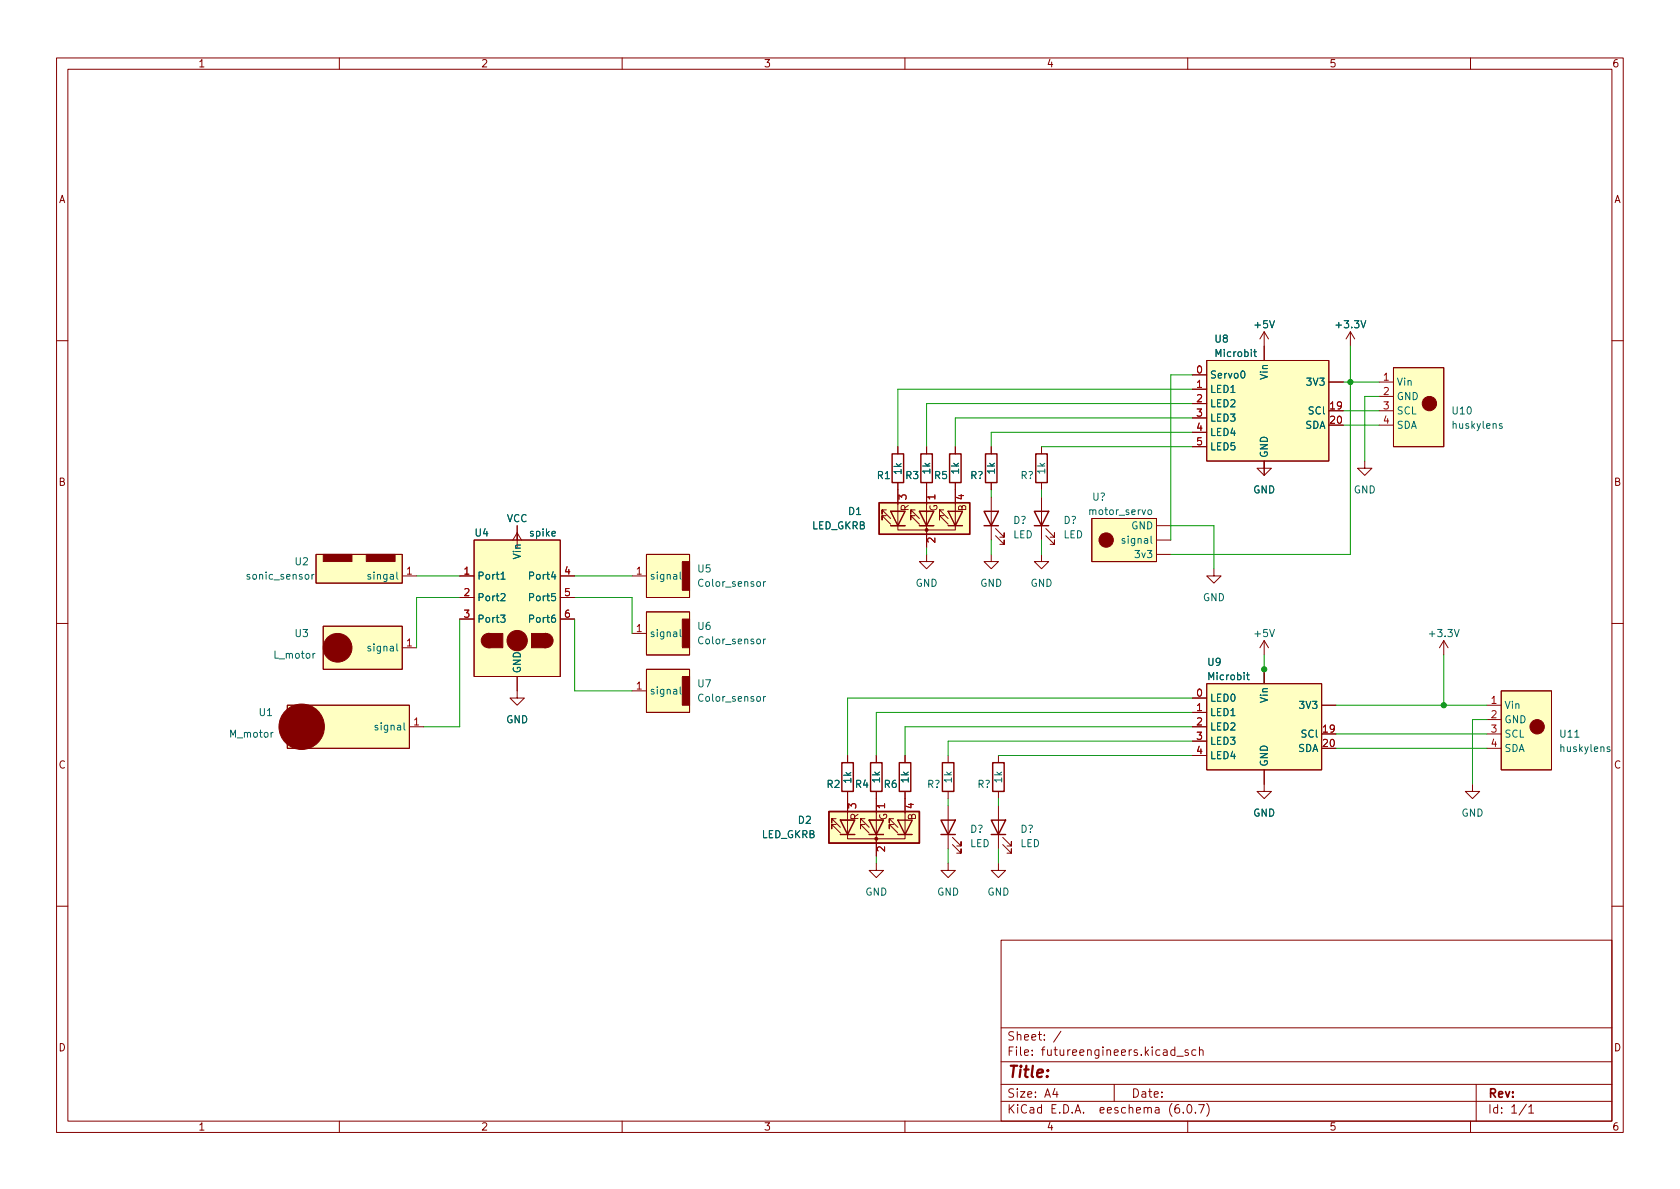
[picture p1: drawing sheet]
<svg xmlns="http://www.w3.org/2000/svg" width="297mm" height="210mm" viewBox="0 0 297 210" stroke-linecap="round" stroke-linejoin="round" font-family="sans-serif">
<g fill="none" stroke="#840000" stroke-width=".18">
<path d="M10 10.2h277v190.1h-277zM12 12.2h273v186.1h-273zM60 10.2v2M110 10.2v2M160 10.2v2M210 10.2v2M260 10.2v2M223.5 58.7l-.7 1.2M223.5 58.7v5M223.5 58.7l.8 1.2M238.8 58.7l-.8 1.2M238.8 58.7v2.5"/>
<path d="M238.8 58.7l.7 1.2M10 60.2h2M158.7 79v1.3M163.8 79v1.3M168.9 79v1.3M175.3 79v1.3M184.1 79v1.3M210.8 66.3h2.6M210.8 68.8h2.6M210.8 71.4h2.6M210.8 73.9h2.6M210.8 76.4h2.6"/>
<path d="M210.8 79h2.6M213.4 63.7h21.5v17.8h-21.5zM234.9 67.6h2.6M243.8 67.6h2.6M243.8 70.1h2.6M243.8 72.6h2.6M243.8 75.2h2.6M246.4 65h8.9v14h-8.9zM285 60.2h2M55.9 98h15.2v5.1h-15.2zM83.8 95.5h15.3v24.1h-15.3zM90.7 95.5l.7-1.3 .8 1.3"/>
<path d="M91.4 93v3.8M114.3 98h7.6v7.7h-7.6zM156.7 91.2h-.7v.7v-.7l1.5 1.5M156.7 90.2h-.7v.7v-.7l1.5 1.5M157.5 90.4h2.5zM157.5 90.4h.1M157.5 93h2.5M158.7 85.3v8.4h10.2v-1M161.8 91.2h-.8v.7v-.7l1.6 1.5M161.8 90.2h-.8v.7v-.7l1.6 1.5M162.6 90.4h2.5zM162.6 90.4h.1"/>
<path d="M162.6 93h2.5M163.8 98v1.3h1.3l-1.3 1.3-1.2-1.3h1.2M163.8 85.3v3.8M163.8 90.4v6.4M166.9 91.2h-.8v.7v-.7l1.5 1.5M166.9 90.2h-.8v.7v-.7l1.5 1.5M168.9 85.3v7.7M175.3 98v1.3h1.2l-1.2 1.3-1.3-1.3h1.3M175.3 85.3v1.3M175.3 87.9v7.6M176 94.7l1.5 1.6v-.8v.8h-.7M176 93.5l1.5 1.5v-.8v.8h-.7"/>
<path d="M184.1 98v1.3h1.3l-1.3 1.3-1.2-1.3h1.2M184.1 85.3v1.3M184.1 87.9v7.6M184.9 94.7l1.5 1.6v-.8v.8h-.7M184.9 93.5l1.5 1.5v-.8v.8h-.7M193 91.7h11.5v7.6h-11.5zM204.5 98h2.5M204.5 93h2.5M204.5 95.5h2.5M223.5 82.8h-1.3l1.3 1.3 1.3-1.3h-1.3v-1.3v2.6M241.3 81.5v1.3h1.3l-1.3 1.3-1.3-1.3h1.3M10 110.2h2"/>
<path d="M57.1 110.7h14v7.7h-14zM71.1 101.8h2.6M71.1 114.5h2.6M81.3 101.8h2.5M81.3 105.7h2.5M81.3 109.5h2.5M91.4 119.6v3.8h1.3l-1.3 1.3-1.2-1.3h1.2M99.1 101.8h2.5M99.1 105.7h2.5M99.1 109.5h2.5M111.8 112h2.5M111.8 101.8h2.5"/>
<path d="M114.3 108.2h7.6v7.6h-7.6zM114.3 118.4h7.6v7.6h-7.6zM214.6 100.6v1.2h1.3l-1.3 1.3-1.2-1.3h1.2M223.5 113.3v2.5M223.5 118.4v2.5M223.5 113.3l-.7 1.2M223.5 113.3l.8 1.2M255.3 113.3l-.8 1.2M255.3 113.3v2.5M255.3 113.3l.7 1.2M285 110.2h2M50.8 124.7h21.6v7.6h-21.6z"/>
<path d="M72.4 128.5h2.5M111.8 122.2h2.5M149.9 139.9v8.4h10.1v-1M149.9 133.6v1.3M154.9 133.6v1.3M154.9 139.9v3.9M160 133.6v1.3M160 139.9v7.7M167.6 133.6v1.3M167.6 139.9v1.3M176.5 133.6v1.3M176.5 139.9v1.3"/>
<path d="M210.8 128.5h2.6M210.8 123.4h2.6M210.8 126h2.6M210.8 131.1h2.6M210.8 133.6h2.6M213.4 120.9h20.3v15.2h-20.3zM223.5 136.1v3.8h1.3l-1.3 1.3-1.3-1.3h1.3M233.7 124.7h2.5M260.3 138.7v1.2h1.3l-1.3 1.3-1.2-1.3h1.2M262.9 124.7h2.5M262.9 127.2h2.5M262.9 129.8h2.5"/>
<path d="M262.9 132.3h2.5M265.4 122.2h8.9v13.9h-8.9zM147.8 145.8h-.7v.8v-.8l1.5 1.5M147.8 144.8h-.7v.7v-.7l1.5 1.5M148.6 145h2.5zM148.6 145h.1M148.6 147.6h2.5M152.9 145.8h-.8v.8v-.8l1.6 1.5M152.9 144.8h-.8v.7v-.7l1.6 1.5M153.7 145h2.5zM153.7 145h.1M153.7 147.6h2.5"/>
<path d="M154.9 152.6v1.3h1.3l-1.3 1.3-1.2-1.3h1.2M154.9 145v6.4M158 145.8h-.8v.8v-.8l1.5 1.5M158 144.8h-.8v.7v-.7l1.5 1.5M167.6 152.6v1.3h1.3l-1.3 1.3-1.2-1.3h1.2M167.6 142.5v7.6M168.4 149.3l1.5 1.6v-.8v.8h-.7M168.4 148.1l1.5 1.5v-.8v.8h-.7M176.5 152.6v1.3h1.3l-1.3 1.3-1.2-1.3h1.2M176.5 142.5v7.6M177.3 149.3l1.5 1.6v-.8v.8h-.7M177.3 148.1l1.5 1.5v-.8v.8h-.7"/>
<path d="M10 160.2h2M177 166.3h108v32h-108zM285 160.2h2M60 198.3v2M110 198.3v2M160 198.3v2M177 194.8h108M177 191.8h108M177 187.8h108M177 181.8h108M186.5 192.5l-.4 1h1M186.9 193v1"/>
<path d="M187.6 182.4l-1.3 1.9M197 191.8v3M207.7 185.7l-.4-.1-.3 .3v.4l.1 .3h.6M207.7 185.1v1.5M208.1 186.8h1.1M208.4 195.3a.59 .59 0 0 0-.7 .7v.5l.2 .3h.4l.2-.1 .1-.5-.2-.2-.4-.1-.3 .3M209.2 196.7v.1M210 198.3v2M210.1 195.4l.1-.1a.81 .81 0 0 1 .6 .7 .81 .81 0 0 1-.3 .8h-.1a.81 .81 0 0 1-.6-.6 .81 .81 0 0 1 .3-.8zM210.1 185.7l-.4-.1-.2 .2 .1 .3 .5 .1v.4h-.6M211.4 196.7v.1M211.4 185.7l-.4-.1-.3 .3v.4l.2 .3h.5"/>
<path d="M211.9 195.3h1l-.6 1.5M212.1 185.8l.2-.2 .3 .1 .1 .9M212.1 185.1v1.5M213.4 195.1a1.72 1.72 0 0 1 0 2.3M260 198.3v2M261 191.8v6.5M269.9 195.3l-1.3 1.9M270.3 195.8l.4-.5v1.5M270.3 196.8h.9"/>
</g>
<g fill="none" stroke="#840000" stroke-width=".25">
<path d="M155.4 88.9h16v5.6h-16zM157.5 90.4h2.5l-1.3 2.6zM157.5 93h2.5M157.7 80.3h2.1v5h-2.1zM162.6 90.4h2.5l-1.3 2.6zM162.6 93h2.5M162.8 80.3h2v5h-2zM167.6 90.4h2.6l-1.3 2.6zM167.6 93h2.6M167.9 80.3h2v5h-2zM174 90.4h2.5l-1.2 2.6zM174 93h2.5"/>
<path d="M174.2 80.3h2.1v5h-2.1zM182.9 90.4h2.5l-1.3 2.6zM182.9 93h2.5M183.1 80.3h2.1v5h-2.1zM148.8 134.9h2.1v5h-2.1zM153.9 134.9h2.1v5h-2.1zM159 134.9h2v5h-2zM166.6 134.9h2.1v5h-2.1zM175.5 134.9h2v5h-2zM146.6 143.5h16v5.6h-16zM148.6 145h2.5l-1.2 2.6zM148.6 147.6h2.5"/>
<path d="M153.7 145h2.5l-1.3 2.6zM153.7 147.6h2.5M158.7 145h2.6l-1.3 2.6zM158.7 147.6h2.6M166.4 145h2.5l-1.3 2.6zM166.4 147.6h2.5M175.3 145h2.5l-1.3 2.6zM175.3 147.6h2.5"/>
</g>
<g fill="#ffffc2" stroke="#ffffc2" stroke-width=".18">
<path d="M50.8 124.7h21.6v7.6h-21.6z"/>
<path d="M155.4 88.9h16v5.6h-16z"/>
<path d="M114.3 108.2h7.6v7.6h-7.6z"/>
<path d="M83.8 95.5h15.3v24.1h-15.3z"/>
<path d="M114.3 118.4h7.6v7.6h-7.6z"/>
<path d="M146.6 143.5h16v5.6h-16z"/>
<path d="M193 91.7h11.5v7.6h-11.5z"/>
<path d="M213.4 63.7h21.5v17.8h-21.5z"/>
<path d="M114.3 98h7.6v7.7h-7.6z"/>
<path d="M57.1 110.7h14v7.7h-14z"/>
<path d="M55.9 98h15.2v5.1h-15.2z"/>
<path d="M246.4 65h8.9v14h-8.9z"/>
<path d="M265.4 122.2h8.9v13.9h-8.9z"/>
<path d="M213.4 120.9h20.3v15.2h-20.3z"/>
</g>
<g fill="#840000" stroke="#840000" stroke-width=".18">
<path d="M120.6 109.5h1.3v5h-1.3z"/>
<path d="M86.4 112h2.5v2.5h-2.5z"/>
<path d="M94 112h2.5v2.5h-2.5z"/>
<path d="M120.6 119.6h1.3v5.1h-1.3z"/>
<path d="M120.6 99.3h1.3v5.1h-1.3z"/>
<path d="M64.8 98h5v1.3h-5z"/>
<path d="M57.1 98h5.1v1.3h-5.1z"/>
<circle cx="53.3" cy="128.5" r="4"/>
<circle cx="163.8" cy="93.7" r=".25"/>
<circle cx="86.4" cy="113.3" r="1.27"/>
<circle cx="91.4" cy="113.3" r="1.8"/>
<circle cx="96.5" cy="113.3" r="1.27"/>
<circle cx="154.9" cy="148.3" r=".25"/>
<circle cx="195.6" cy="95.5" r=".08"/>
<circle cx="195.6" cy="95.5" r="1.27"/>
<circle cx="59.7" cy="114.5" r="2.54"/>
<circle cx="252.7" cy="71.4" r="1.27"/>
<circle cx="271.8" cy="128.5" r="1.27"/>
</g>
<g fill="none" stroke="#006464" stroke-width=".18">
<path d="M219.6 65.7l.1-.1a.68 .68 0 0 1 .4 .6 .68 .68 0 0 1-.4 .7 .84 .84 0 0 1-.1-1.2zM221.7 62.2h.4M221.8 61.8v1.1l.3 .2M265.6 75l-.3-.1-.2 .2v.2l.5 .1v.3h-.5M203.1 90.2l.3-.1 .2 .3v.4l-.2 .2-.3-.1-.1-.1zM55.2 101.6v.8M55.5 101.6l-.3 .2M55.7 115.5l-.4 .3M88.5 108.8h.8l-.4 .5 .3 .1v.5l-.1 .1-.6-.1M88.6 101.5l.3-.3v1.2M88.6 105.1l.5-.1 .2 .3-.8 .9h.8M88.6 102.4h.7"/>
<path d="M120.3 111.3v1.1l.1 .2M120.3 101.2v1l.1 .2M135 102.8v.9M135 113v.9M135.4 113l-.4 .2M135.4 102.8l-.4 .3M220.4 119.4h.5M220.6 118.9v1.1l.3 .2M120.3 121.5v1.1l.1 .1M135 123.2v.8M135.4 123.2l-.4 .2M284.6 132.1h-.3l-.2 .1 .1 .2 .4 .1v.3h-.5"/>
</g>
<g fill="none" stroke="#009600" stroke-width=".18">
<path d="M184.1 79h26.7M210.8 73.9h-41.9v5.1M210.8 76.4h-35.5v2.6M210.8 71.4h-47v7.6M210.8 68.8h-52.1v10.2M210.8 66.3h-3.8v29.2M237.5 67.6h6.3M237.5 75.2h6.3M237.5 72.6h6.3M238.8 61.2v36.8h-31.8M243.8 70.1h-2.5v11.4M163.8 96.8v1.2"/>
<path d="M175.3 86.6v1.3M175.3 95.5v2.5M184.1 86.6v1.3M184.1 95.5v2.5M207 93h7.6v7.6M73.7 101.8h7.6M81.3 109.5v19h-6.4M81.3 105.7h-7.6v8.8M101.6 105.7h10.2v6.3M101.6 101.8h10.2M101.6 109.5v12.7h10.2M223.5 115.8v5.1"/>
<path d="M255.3 115.8v8.9M176.5 133.6h34.3M210.8 128.5h-50.8v5.1M210.8 126h-55.9v7.6M210.8 123.4h-60.9v10.2M210.8 131.1h-43.2v2.5M236.2 124.7h26.7M236.2 132.3h26.7M236.2 129.8h26.7M262.9 127.2h-2.6v11.5M154.9 151.4v1.2M167.6 141.2v1.3"/>
<path d="M167.6 150.1v2.5M176.5 141.2v1.3M176.5 150.1v2.5"/>
</g>
<g fill="#009600" stroke="#009600" stroke-width=".18">
<circle cx="238.8" cy="67.6" r=".46"/>
<circle cx="255.3" cy="124.7" r=".46"/>
<circle cx="223.5" cy="118.4" r=".46"/>
</g>
<text font-size="2.8" fill="#840000" x="178" y="190.6">Title:</text>
<g font-size="2.1" fill="#840000">
<text x="178" y="184">Sheet: /</text>
<text x="178" y="186.7">File: futureengineers.kicad_sch</text>
<text x="178" y="196.9">KiCad E.D.A. eeschema (6.0.7)</text>
<text x="178" y="194.1">Size: A4</text>
<text x="200" y="194.1">Date:</text>
<text x="263" y="194.1">Rev:</text>
<text x="263" y="196.9">Id: 1/1</text>
</g>
<g font-size="1.8" fill="#840000">
<text x="35" y="11.9">1</text>
<text x="85" y="11.9">2</text>
<text x="135" y="11.9">3</text>
<text x="185" y="11.9">4</text>
<text x="235" y="11.9">5</text>
<text x="285" y="11.9">6</text>
<text x="10.3" y="35.9">A</text>
<text x="285.3" y="35.9">A</text>
<text x="10.3" y="85.9">B</text>
<text x="285.3" y="85.9">B</text>
<text x="160.7" y="90.4" transform="rotate(-90 160.7 90.4)">R</text>
<text x="165.7" y="90.5" transform="rotate(-90 165.7 90.5)">G</text>
<text x="170.8" y="90.4" transform="rotate(-90 170.8 90.4)">B</text>
<text x="10.3" y="135.9">C</text>
<text x="285.3" y="135.9">C</text>
<text x="151.8" y="145" transform="rotate(-90 151.8 145)">R</text>
<text x="156.8" y="145.1" transform="rotate(-90 156.8 145.1)">G</text>
<text x="161.9" y="145" transform="rotate(-90 161.9 145)">B</text>
<text x="10.3" y="185.9">D</text>
<text x="285.3" y="185.9">D</text>
<text x="35" y="199.9">1</text>
<text x="85" y="199.9">2</text>
<text x="135" y="199.9">3</text>
<text x="185" y="199.9">4</text>
<text x="235" y="199.9">5</text>
<text x="285" y="199.9">6</text>
</g>
<g font-size="1.8" fill="#006464">
<text x="221.9" y="58">+5V</text>
<text x="236.4" y="58">+3.3V</text>
<text x="214.8" y="60.6">U8</text>
<text x="215" y="63.1">Microbit</text>
<text x="213.9" y="66.9">Servo0</text>
<text x="213.9" y="69.5">LED1</text>
<text x="224.2" y="67" transform="rotate(-90 224.2 67)">Vin</text>
<text x="231.3" y="68.2">3V3</text>
<text x="246.9" y="68.2">Vin</text>
<text x="246.9" y="70.7">GND</text>
<text x="213.9" y="72">LED2</text>
<text x="213.9" y="74.5">LED3</text>
<text x="213.9" y="77.1">LED4</text>
<text x="230.7" y="75.8">SDA</text>
<text x="231.5" y="73.3">SCl</text>
<text x="246.9" y="73.3">SCL</text>
<text x="246.9" y="75.8">SDA</text>
<text x="256.9" y="73.3">U10</text>
<text x="256.9" y="75.8">huskylens</text>
<text x="159.4" y="83.9" transform="rotate(-90 159.4 83.9)">1k</text>
<text x="164.5" y="83.8" transform="rotate(-90 164.5 83.8)">1k</text>
<text x="169.5" y="83.8" transform="rotate(-90 169.5 83.8)">1k</text>
<text x="175.9" y="83.8" transform="rotate(-90 175.9 83.8)">1k</text>
<text x="184.8" y="83.8" transform="rotate(-90 184.8 83.8)">1k</text>
<text x="213.9" y="79.6">LED5</text>
<text x="224.2" y="81" transform="rotate(-90 224.2 81)">GND</text>
<text x="155.1" y="84.7">R1</text>
<text x="160.2" y="84.7">R3</text>
<text x="165.2" y="84.7">R5</text>
<text x="171.5" y="84.7">R?</text>
<text x="180.4" y="84.7">R?</text>
<text x="193.1" y="88.5">U?</text>
<text x="221.6" y="87.2">GND</text>
<text x="239.3" y="87.2">GND</text>
<text x="84" y="94.9">U4</text>
<text x="89.6" y="92.3">VCC</text>
<text x="93.7" y="94.9">spike</text>
<text x="143.5" y="93.6">LED_GKRB</text>
<text x="150" y="91.1">D1</text>
<text x="179.1" y="95.2">LED</text>
<text x="179.1" y="92.6">D?</text>
<text x="188" y="95.2">LED</text>
<text x="188" y="92.6">D?</text>
<text x="192.8" y="91.1">motor_servo</text>
<text x="200" y="93.6">GND</text>
<text x="52.2" y="99.9">U2</text>
<text x="92.1" y="98.8" transform="rotate(-90 92.1 98.8)">Vin</text>
<text x="123.4" y="101.2">U5</text>
<text x="198.9" y="96.1">signal</text>
<text x="201" y="98.7">3v3</text>
<text x="43.8" y="102.5">sonic_sensor</text>
<text x="65.5" y="102.5">singal</text>
<text x="84.3" y="102.5">Port1</text>
<text x="84.3" y="106.3">Port2</text>
<text x="94" y="102.5">Port4</text>
<text x="94" y="106.3">Port5</text>
<text x="114.8" y="102.5">signal</text>
<text x="123.7" y="103.8">Color_sensor</text>
<text x="161.9" y="103.8">GND</text>
<text x="173.3" y="103.8">GND</text>
<text x="182.2" y="103.8">GND</text>
<text x="212.7" y="106.3">GND</text>
<text x="52.2" y="112.6">U3</text>
<text x="84.3" y="110.1">Port3</text>
<text x="94" y="110.1">Port6</text>
<text x="114.8" y="112.6">signal</text>
<text x="123.4" y="111.4">U6</text>
<text x="123.7" y="113.9">Color_sensor</text>
<text x="221.9" y="112.6">+5V</text>
<text x="252.9" y="112.6">+3.3V</text>
<text x="48.5" y="116.5">L_motor</text>
<text x="65.5" y="115.2">signal</text>
<text x="92.1" y="119.1" transform="rotate(-90 92.1 119.1)">GND</text>
<text x="213.6" y="117.7">U9</text>
<text x="114.8" y="122.8">signal</text>
<text x="123.4" y="121.5">U7</text>
<text x="123.7" y="124.1">Color_sensor</text>
<text x="213.8" y="120.3">Microbit</text>
<text x="213.9" y="124.1">LED0</text>
<text x="224.2" y="124.2" transform="rotate(-90 224.2 124.2)">Vin</text>
<text x="230" y="125.3">3V3</text>
<text x="265.9" y="125.3">Vin</text>
<text x="40.7" y="130.4">M_motor</text>
<text x="45.9" y="126.6">U1</text>
<text x="66.8" y="129.2">signal</text>
<text x="89.5" y="127.9">GND</text>
<text x="213.9" y="126.6">LED1</text>
<text x="213.9" y="129.2">LED2</text>
<text x="213.9" y="131.7">LED3</text>
<text x="230.2" y="130.4">SCl</text>
<text x="265.9" y="127.9">GND</text>
<text x="265.9" y="130.4">SCL</text>
<text x="275.9" y="130.4">U11</text>
<text x="213.9" y="134.2">LED4</text>
<text x="224.2" y="135.6" transform="rotate(-90 224.2 135.6)">GND</text>
<text x="229.4" y="133">SDA</text>
<text x="265.9" y="133">SDA</text>
<text x="276" y="133">huskylens</text>
<text x="146.2" y="139.3">R2</text>
<text x="150.5" y="138.5" transform="rotate(-90 150.5 138.5)">1k</text>
<text x="151.3" y="139.3">R4</text>
<text x="155.6" y="138.4" transform="rotate(-90 155.6 138.4)">1k</text>
<text x="156.3" y="139.3">R6</text>
<text x="160.7" y="138.4" transform="rotate(-90 160.7 138.4)">1k</text>
<text x="163.9" y="139.3">R?</text>
<text x="168.3" y="138.4" transform="rotate(-90 168.3 138.4)">1k</text>
<text x="172.8" y="139.3">R?</text>
<text x="177.2" y="138.4" transform="rotate(-90 177.2 138.4)">1k</text>
<text x="134.6" y="148.2">LED_GKRB</text>
<text x="141.2" y="145.7">D2</text>
<text x="171.5" y="149.8">LED</text>
<text x="171.5" y="147.3">D?</text>
<text x="180.4" y="149.8">LED</text>
<text x="180.4" y="147.3">D?</text>
<text x="221.6" y="144.4">GND</text>
<text x="258.4" y="144.4">GND</text>
<text x="153" y="158.4">GND</text>
<text x="165.7" y="158.4">GND</text>
<text x="174.6" y="158.4">GND</text>
</g>
<g font-size="1.8" fill="#a90000">
<text x="211.6" y="66">0</text>
<text x="211.6" y="68.6">1</text>
<text x="211.6" y="71.1">2</text>
<text x="244.6" y="67.3">1</text>
<text x="244.6" y="69.8">2</text>
<text x="211.6" y="73.7">3</text>
<text x="211.6" y="76.2">4</text>
<text x="235.2" y="72.4">19</text>
<text x="235.2" y="74.9">20</text>
<text x="244.6" y="72.4">3</text>
<text x="244.6" y="74.9">4</text>
<text x="211.6" y="78.7">5</text>
<text x="160.3" y="88.4" transform="rotate(-90 160.3 88.4)">3</text>
<text x="165.4" y="88.4" transform="rotate(-90 165.4 88.4)">1</text>
<text x="170.4" y="88.4" transform="rotate(-90 170.4 88.4)">4</text>
<text x="165.4" y="96" transform="rotate(-90 165.4 96)">2</text>
<text x="71.9" y="101.6">1</text>
<text x="82.1" y="101.6">1</text>
<text x="99.8" y="101.6">4</text>
<text x="112.5" y="101.6">1</text>
<text x="82.1" y="105.4">2</text>
<text x="99.8" y="105.4">5</text>
<text x="82.1" y="109.2">3</text>
<text x="99.8" y="109.2">6</text>
<text x="112.5" y="111.8">1</text>
<text x="71.9" y="114.3">1</text>
<text x="112.5" y="121.9">1</text>
<text x="211.6" y="123.2">0</text>
<text x="211.6" y="125.7">1</text>
<text x="263.7" y="124.5">1</text>
<text x="73.2" y="128.3">1</text>
<text x="211.6" y="128.3">2</text>
<text x="211.6" y="130.8">3</text>
<text x="234" y="129.5">19</text>
<text x="263.7" y="127">2</text>
<text x="263.7" y="129.5">3</text>
<text x="211.6" y="133.3">4</text>
<text x="234" y="132.1">20</text>
<text x="263.7" y="132.1">4</text>
<text x="151.4" y="143" transform="rotate(-90 151.4 143)">3</text>
<text x="156.5" y="143" transform="rotate(-90 156.5 143)">1</text>
<text x="161.5" y="143" transform="rotate(-90 161.5 143)">4</text>
<text x="156.5" y="150.6" transform="rotate(-90 156.5 150.6)">2</text>
</g>
</svg>
